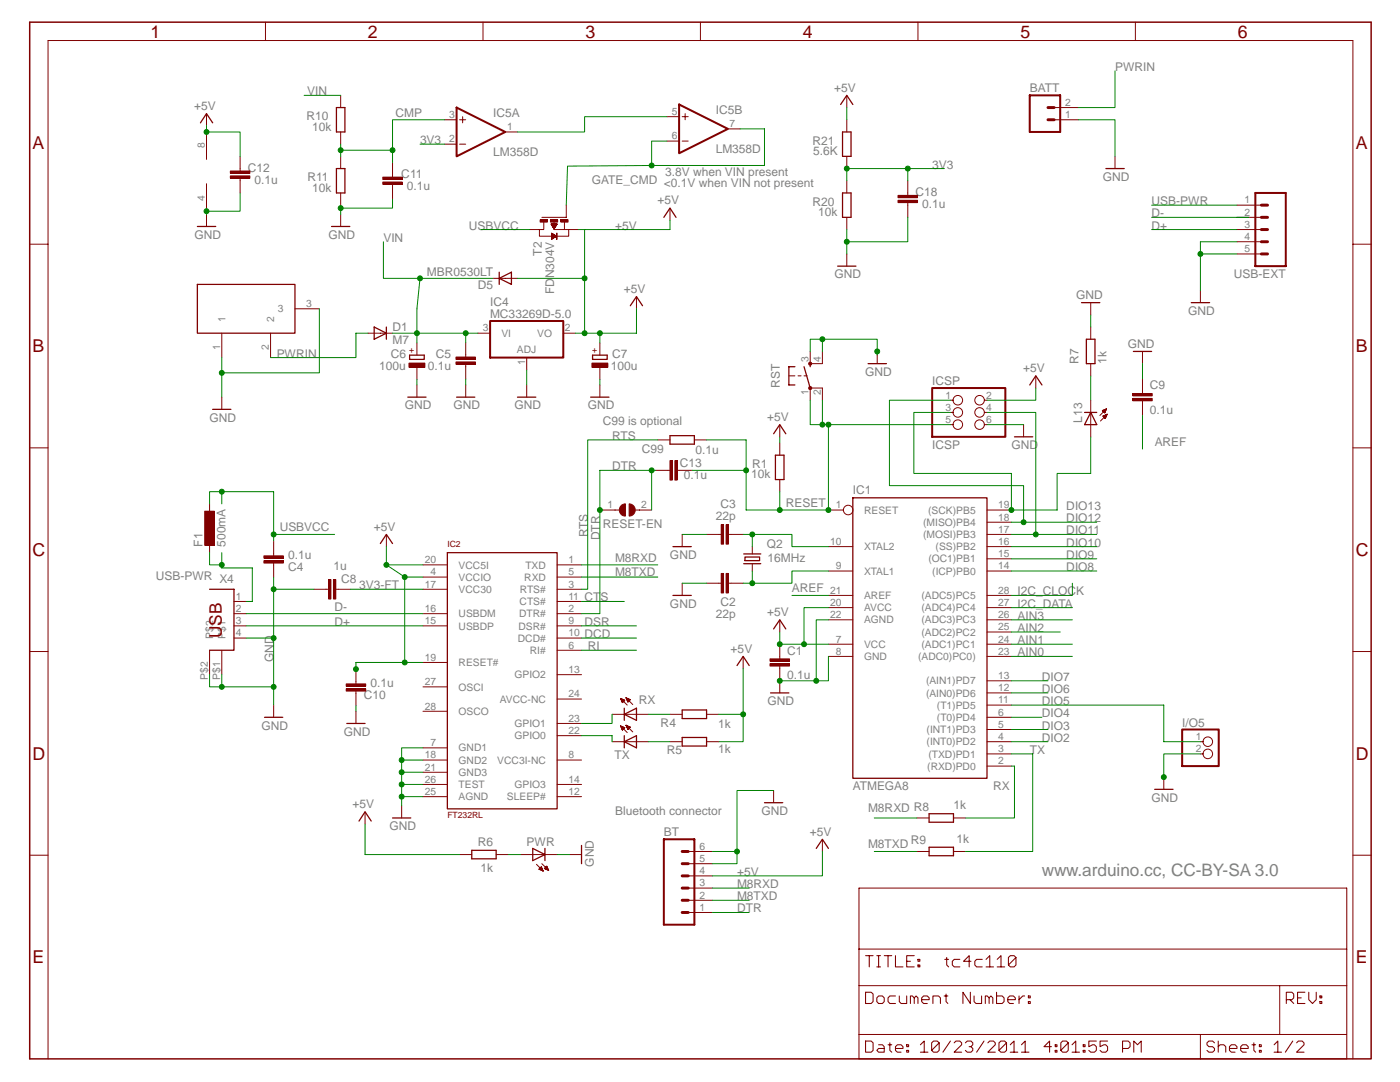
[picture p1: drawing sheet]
<svg xmlns="http://www.w3.org/2000/svg" width="279mm" height="216mm" viewBox="0 0 279 216" stroke-linecap="round" stroke-linejoin="round" font-family="sans-serif">
<g fill="none" stroke="#800000" stroke-width=".2">
<path d="M189.7 79.9h.5M196.4 79.9h.6M206.7 75v2.4M155.6 84.7v2.5M155.6 88.4v2.4M155.6 95.7v2.4M189.7 82.3h.5M189.7 84.7h.5M196.4 82.3h.6M196.4 84.7h.6M204.3 84.7v2.5M165.3 118.8h4.9"/>
<path d="M165.3 101.8h3M165.3 109.1h4.9M165.3 113.9h4.9M197 118.8h4.8M197 101.8h4.8M197 104.2h4.8M197 106.6h4.8M197 109.1h4.8M197 111.5h4.8M197 113.9h4.8M155.6 128.5v2.5M155.6 133.4v2.4"/>
<path d="M165.3 121.2h4.9M165.3 123.7h4.9M165.3 128.5h4.9M165.3 131h4.9M197 121.2h4.8M197 123.7h4.8M197 126.1h4.8M197 128.5h4.8M197 131h4.8M197 135.8h4.8M197 138.3h4.8M197 140.7h4.8"/>
<path d="M197 143.1h4.8M197 145.6h4.8M197 148h4.8M197 150.4h4.8M197 152.9h4.8"/>
<circle cx="191.2" cy="79.9" r=".95"/>
<circle cx="195.5" cy="79.9" r=".95"/>
<circle cx="191.2" cy="84.7" r=".95"/>
<circle cx="191.2" cy="82.3" r=".95"/>
<circle cx="195.5" cy="84.7" r=".95"/>
<circle cx="195.5" cy="82.3" r=".95"/>
<circle cx="169.3" cy="101.8" r=".95"/>
</g>
<path d="M205.5 76.8l1.2-1.8 1.2 1.8M154.4 86.6l1.2-1.9 1.2 1.9M154.7 90.8h1.8v4.9h-1.8zM170.2 99.3h26.8v56h-26.8zM202.5 87.2h3.6" fill="none" stroke="#800000" stroke-width=".25"/>
<path d="M186 77.4h14.6v9.8h-14.6z" fill="none" stroke="#800000" stroke-width=".4"/>
<path d="M153.7 132.4h3.9v.5h-3.9z" fill="#800000"/>
<path d="M153.7 132.4h3.9v.5h-3.9z" fill="none" stroke="#800000" stroke-width=".2"/>
<path d="M153.7 131.5h3.9v.4h-3.9z" fill="#800000"/>
<path d="M141 116.4h2.4M145.9 116.4h2.4M153.7 131.5h3.9v.4h-3.9zM155.6 123.7v2.4M155.6 131v.5M155.6 132.9v.5M155.6 135.8v2.5" fill="none" stroke="#800000" stroke-width=".2"/>
<path d="M153.8 138.3h3.6M154.4 125.5l1.2-1.8 1.2 1.8" fill="none" stroke="#800000" stroke-width=".25"/>
<path d="M144.9 114.4h.5v3.9h-.5z" fill="#800000"/>
<path d="M144.9 114.4h.5v3.9h-.5z" fill="none" stroke="#800000" stroke-width=".2"/>
<path d="M143.9 114.4h.5v3.9h-.5z" fill="#800000"/>
<path d="M141 106.6h2.4M143.4 116.4h.5M143.9 114.4h.5v3.9h-.5zM145.4 116.4h.5M145.9 106.6h2.4" fill="none" stroke="#800000" stroke-width=".2"/>
<path d="M144.9 104.7h.5v3.9h-.5z" fill="#800000"/>
<path d="M144.9 104.7h.5v3.9h-.5z" fill="none" stroke="#800000" stroke-width=".2"/>
<path d="M143.9 104.7h.5v3.9h-.5z" fill="#800000"/>
<path d="M92.9 68.3v2.4M92.9 73.2v2.4M105.1 76.8v2.4M136.1 106.6v2.5M136.1 116.4v2.4M143.4 106.6h.5M143.9 104.7h.5v3.9h-.5zM145.4 106.6h.5" fill="none" stroke="#800000" stroke-width=".2"/>
<path d="M103.3 79.2h3.6M134.3 118.8h3.7M134.3 109.1h3.7" fill="none" stroke="#800000" stroke-width=".25"/>
<path d="M91 71.2h3.9v.5h-3.9z" fill="#800000"/>
<path d="M91 71.2h3.9v.5h-3.9z" fill="none" stroke="#800000" stroke-width=".2"/>
<path d="M91 72.2h3.9v.5h-3.9z" fill="#800000"/>
<path d="M83.2 68.4v2.5M83.2 73.3v2.4M91 72.2h3.9v.5h-3.9zM92.9 70.7v.5M92.9 72.7v.5M92.9 76.8v2.4" fill="none" stroke="#800000" stroke-width=".2"/>
<path d="M81.7 70.9h3v.8h-3zM91.1 79.2h3.7" fill="none" stroke="#800000" stroke-width=".25"/>
<path d="M81.6 72.5h3.2v.8h-3.2z" fill="#800000"/>
<path d="M81.6 72.5h3.2v.8h-3.2zM119.7 68.4v2.5M119.7 73.3v2.4" fill="none" stroke="#800000" stroke-width=".2"/>
<path d="M118.3 70.9h2.9v.8h-2.9z" fill="none" stroke="#800000" stroke-width=".25"/>
<path d="M118.1 72.5h3.2v.8h-3.2z" fill="#800000"/>
<path d="M44.3 79.2v2.5M83.2 76.8v2.4M118.1 72.5h3.2v.8h-3.2zM119.7 76.8v2.4M217.7 65.3v2.4M217.7 72.6v2.4M54.6 108v2.4M54.6 112.8v2.5" fill="none" stroke="#800000" stroke-width=".2"/>
<path d="M81.4 79.2h3.6M117.9 79.2h3.6M216.8 67.7h1.7v4.9h-1.7zM42.4 81.7h3.7" fill="none" stroke="#800000" stroke-width=".25"/>
<path d="M52.7 111.9h3.9v.5h-3.9z" fill="#800000"/>
<path d="M52.7 111.9h3.9v.5h-3.9z" fill="none" stroke="#800000" stroke-width=".2"/>
<path d="M52.7 110.9h3.9v.5h-3.9z" fill="#800000"/>
<path d="M52.7 110.9h3.9v.5h-3.9zM54.6 110.4v.5M54.6 112.4v.4M62.6 117.6h2.5M67.5 117.6h2.4M54.6 140.7v2.4" fill="none" stroke="#800000" stroke-width=".2"/>
<path d="M52.8 143.1h3.6" fill="none" stroke="#800000" stroke-width=".25"/>
<path d="M66.5 115.6h.5v3.9h-.5z" fill="#800000"/>
<path d="M66.5 115.6h.5v3.9h-.5z" fill="none" stroke="#800000" stroke-width=".2"/>
<path d="M65.6 115.6h.4v3.9h-.4z" fill="#800000"/>
<g fill="none" stroke="#800000" stroke-width=".2">
<path d="M44.3 66.5v4.9M54 66.5v4.9M58.9 61.6h4.8M73.5 66.5h4.8M95.4 66.5h2.4M105.1 71.4v2.4M112.4 66.5h2.5M228 75.6v2.4M131.3 87.8h2.4M138.6 87.8h2.4M228 80.5v2.4M65.1 117.6h.5"/>
<path d="M65.6 115.6h.4v3.9h-.4zM67 117.6h.5M84.4 117.6h4.9M84.4 112.7h4.9M84.4 115.1h4.9M111.2 117.6h4.9M111.2 112.7h4.9M111.2 115.1h4.9M150.1 109.1v1.4M150.1 112.5v1.4M41.8 129.8v4.8M44.3 129.8v4.8"/>
<path d="M46.7 122.4h2.4M46.7 124.9h2.4M46.7 127.3h2.4M46.7 120h2.4M84.4 122.4h4.9M84.4 124.9h4.9M84.4 132.2h4.9M84.4 137.1h4.9M111.2 139.5h4.9M111.2 122.4h4.9M111.2 129.8h4.9M111.2 124.9h4.9"/>
<path d="M111.2 127.3h4.9M111.2 120h4.9M111.2 134.6h4.9M123.8 139.4l.9 .3-.5 .5zM123.8 139.4l1.4 1.3M123.8 139.4h.1M123.9 139.5h.2M124 139.6h.4M124 139.7h.7M124 139.8h.6M124.1 140h.4M124.9 139.2l.9 .4-.5 .5z"/>
<path d="M124.9 139.2l1.4 1.4M124.9 139.3h.1M125 139.4h.2M125.1 139.5h.4M125.1 139.6h.7M125.1 139.7h.6M125.2 139.8h.4M125.2 140h.3M84.4 149.2h4.9M84.4 151.7h4.9M84.4 159h4.9M84.4 156.5h4.9"/>
<path d="M84.4 154.1h4.9M84.4 141.9h4.9M111.2 151.7h4.9M111.2 159h4.9M111.2 156.5h4.9M111.2 146.8h4.9M111.2 144.4h4.9M122.2 142.5h7.2M122.2 148h7.2M123.8 144.8l.9 .4-.5 .5zM123.8 144.8l1.4 1.4M123.8 144.9h.1"/>
<path d="M123.9 145h.3M124 145.1h.4M124 145.2h.7M124.1 145.3h.5M124.1 145.4h.4M124.1 140.1h.3M124.1 145.5h.3M124.2 140.2h.1M124.2 145.7h.1M124.9 144.7l.9 .4-.5 .5zM124.9 144.7l1.4 1.3M124.9 144.7h.1"/>
<path d="M125 144.9h.3M125.1 145h.4M125.1 145.1h.7M125.2 145.2h.5M125.2 145.3h.4M125.2 145.4h.3M125.3 140.1h.1M125.3 145.5h.1M133.7 142.5h2.4M133.7 148h2.4M141 142.5h2.4M141 148h2.4"/>
<path d="M72.9 162v2.4M80.2 160.8v2.4M91.7 170.5h2.4M99 170.5h2.5M103.9 170.5h7.3M107.1 172.5l1.3 1.3M107.5 173.4l.5-.4 .4 .8zM107.5 173.4h.7M107.7 173.3h.5M107.8 173.2h.3M107.8 173.5h.5M107.9 173.1h.2"/>
<path d="M108 173h.1M108.1 173.7h.2M108.1 172.3l1.4 1.4M108.3 173.8h.1M108.6 173.3h.7M108.7 173.2h.6M108.9 173.1h.3M108.9 173.4h.5M109 173h.2M109.1 172.9h.1M109.1 172.8l.4 .9-.9-.4zM109.2 173.5h.2"/>
<path d="M109.5 173.7h.1M113.6 170.5h2.5M183 163.2h2.4M183 169.9h2.4M190.3 163.2h2.4M190.3 169.9h2.4"/>
</g>
<g fill="none" stroke="#800000" stroke-width=".25">
<path d="M39.4 56.7h19.5v9.8h-19.5zM74.7 65.3l2.4 1.2-2.4 1.2zM77.1 65.3v2.4M133.7 86.9h4.9v1.7h-4.9zM41.8 117.6h4.9v12.2h-4.9M89.3 110.3h21.9v51.1h-21.9zM148.4 110.5h3.4M148.4 112.5h3.4M148.7 111.1h2.9v.8h-2.9zM124.6 142.5l2.4-1.2v2.4zM124.6 148l2.4-1.2v2.4zM124.6 141.3v2.4"/>
<path d="M124.6 146.8v2.4M136.1 141.7h4.9v1.7h-4.9zM136.1 147.2h4.9v1.7h-4.9zM71.6 163.8l1.3-1.8 1.2 1.8M78.3 163.2h3.7M94.1 169.7h4.9v1.7h-4.9zM106.3 169.3l2.5 1.2-2.5 1.2zM108.8 169.3v2.4M116.1 168.7v3.6M185.4 162.4h4.9v1.7h-4.9zM185.4 169.1h4.9v1.7h-4.9z"/>
</g>
<path d="M97.8 64.1h14.6v7.3h-14.6z" fill="none" stroke="#800000" stroke-width=".4"/>
<path d="M226.1 79.5h3.9v.5h-3.9z" fill="#800000"/>
<path d="M226.1 79.5h3.9v.5h-3.9z" fill="none" stroke="#800000" stroke-width=".2"/>
<path d="M226.1 78.5h3.9v.5h-3.9z" fill="#800000"/>
<path d="M226.1 78.5h3.9v.5h-3.9zM228 70.1v2.5M228 78v.5M228 80v.5M41.8 100.5v2.5M41.8 107.8v2.5" fill="none" stroke="#800000" stroke-width=".2"/>
<path d="M226.2 70.1h3.6" fill="none" stroke="#800000" stroke-width=".25"/>
<path d="M40.9 102h1.9v6.8h-1.9z" fill="#800000"/>
<path d="M40.9 102h1.9v6.8h-1.9zM77.1 106.6v2.5M71 133.5v2.5M71 138.4v2.4M148.3 131v2.4" fill="none" stroke="#800000" stroke-width=".2"/>
<path d="M75.9 108.5l1.2-1.9 1.2 1.9M147.1 132.8l1.2-1.8 1.2 1.8" fill="none" stroke="#800000" stroke-width=".25"/>
<path d="M69.1 137.4h3.9v.5h-3.9z" fill="#800000"/>
<path d="M69.1 137.4h3.9v.5h-3.9z" fill="none" stroke="#800000" stroke-width=".2"/>
<path d="M69.1 136.5h3.9v.4h-3.9z" fill="#800000"/>
<g fill="none" stroke="#800000" stroke-width=".2">
<path d="M68 19v2.5M41.2 26.9v4.9M41.2 36.7v4.8M68 26.3v2.5M68 31.2v2.4M68 38.5v2.4M78.3 32.4v2.4M78.3 37.3v2.4M88.7 28.8h2.4M88.7 23.9h2.4M91.7 28.8h1.2M91.7 23.9h1.2"/>
<path d="M92.3 23.3v1.2M100.8 26.3h2.5M133.1 28.2h2.4M133.1 23.3h2.4M136.1 28.2h1.3M136.1 23.3h1.3M136.7 22.7v1.2M145.3 25.7h2.4M68 42.8v2.4M127 59.2v2.4M217.7 60.4v2.4M217.7 79.9v7.3"/>
<path d="M220 81.9l.8-.3-.3 .8zM220 82h.6M220.1 83l.9-.3-.4 .8zM220.1 83h.7M220.1 81.9h.6M220.2 82.1h.4M220.2 83.1h.5M220.3 82.2h.3M220.3 83.2h.4M220.4 81.8h.3M220.4 82.9h.5M220.4 82.3h.1"/>
<path d="M220.4 83.4h.3M220.6 83.5h.1M220.6 82.8h.3M220.6 81.7h.2M220.8 81.6l-1.3 1.3M220.9 82.7h.1M221 82.7l-1.4 1.3M69.1 136.5h3.9v.4h-3.9zM71 136v.4M71 137.9v.5M71 141.9v2.5"/>
</g>
<path d="M67.1 21.5h1.7v4.8h-1.7zM67.1 33.6h1.7v4.9h-1.7zM66.2 45.2h3.6M125.8 61l1.2-1.8 1.2 1.8M215.8 60.4h3.7M216.5 82.3h2.4M217.7 82.3l1.2 2.4h-2.4zM69.2 144.4h3.7" fill="none" stroke="#800000" stroke-width=".25"/>
<path d="M91.1 21.5l9.7 4.8-9.7 4.9zM135.5 20.8l9.8 4.9-9.8 4.9z" fill="none" stroke="#800000" stroke-width=".4"/>
<path d="M76.4 35.3h3.9v.5h-3.9z" fill="#800000"/>
<path d="M76.4 35.3h3.9v.5h-3.9z" fill="none" stroke="#800000" stroke-width=".2"/>
<path d="M76.4 36.3h3.9v.5h-3.9z" fill="#800000"/>
<path d="M41.2 22.7v2.4M47.9 31.2v2.4M47.9 36.1v2.4M76.4 36.3h3.9v.5h-3.9zM78.3 34.8v.5M78.3 36.8v.5M41.2 42.8v2.4" fill="none" stroke="#800000" stroke-width=".2"/>
<path d="M40 24.5l1.2-1.8 1.2 1.8M39.4 45.2h3.7" fill="none" stroke="#800000" stroke-width=".25"/>
<path d="M46 34.1h3.9v.5h-3.9z" fill="#800000"/>
<path d="M46 34.1h3.9v.5h-3.9z" fill="none" stroke="#800000" stroke-width=".2"/>
<path d="M46 35.1h3.9v.5h-3.9z" fill="#800000"/>
<path d="M46 35.1h3.9v.5h-3.9zM47.9 33.6v.5M47.9 35.6v.5M130.8 93.9h2.4M135.7 93.9h2.4" fill="none" stroke="#800000" stroke-width=".2"/>
<path d="M134.7 91.9h.4v3.9h-.4z" fill="#800000"/>
<path d="M134.7 91.9h.4v3.9h-.4z" fill="none" stroke="#800000" stroke-width=".2"/>
<path d="M133.7 91.9h.5v3.9h-.5z" fill="#800000"/>
<path d="M133.2 93.9h.5M133.7 91.9h.5v3.9h-.5zM135.2 93.9h.5" fill="none" stroke="#800000" stroke-width=".2"/>
<path d="M125.6 100.5a1.22 1.22 0 0 1 1.2 1.3 1.22 1.22 0 0 1-1.2 1.2z" fill-rule="evenodd" fill="#800000"/>
<path d="M125.6 100.5a1.22 1.22 0 0 1 1.2 1.3 1.22 1.22 0 0 1-1.2 1.2z" fill="none" stroke="#800000" stroke-width=".2"/>
<path d="M123.9 101l.5-.4 .4-.1v2.5a1.2 1.2 0 0 1-1.1-.7 1.2 1.2 0 0 1 .2-1.3z" fill-rule="evenodd" fill="#800000"/>
<path d="M157.4 75h1.2M159.3 75h.6M160.5 75h.6M161.7 70.1v2.5h2.4v-2.5M161.7 79.9v-2.5h2.4v2.5M120.3 101.8h3.3M123.9 101l.5-.4 .4-.1v2.5a1.2 1.2 0 0 1-1.1-.7 1.2 1.2 0 0 1 .2-1.3zM126.8 101.8h3.2" fill="none" stroke="#800000" stroke-width=".2"/>
<path d="M158.6 73.2h-1.2v3.6h1.2M161.7 72.6v.6" fill="none" stroke="#800000" stroke-width=".25"/>
<circle cx="161.7" cy="77.4" r=".32" fill="#800000"/>
<circle cx="161.7" cy="77.4" r=".32" fill="none" stroke="#800000" stroke-width=".2"/>
<circle cx="161.7" cy="72.6" r=".32" fill="#800000"/>
<g fill="none" stroke="#800000" stroke-width=".2">
<path d="M53 4.4v3.7M96.4 4.4v3.7M139.8 4.4v3.7M183.2 4.4v3.7M226.6 4.4v3.7M5.9 48.7h3.7M107.7 45.8v1.3h2.5M108.5 44.3v1.5h-2.8M110 44.7h1.2l-.6 1zM110 44.7h1.2M110 44.8h1.1M110.1 44.8h1"/>
<path d="M110.1 46.5l1 .6-1 .7zM110.1 44.9h1M110.1 47.7h.1M110.1 47.6h.1M110.1 47.6h.2M110.1 47.5h.3M110.1 47.5h.5M110.1 47.4h.6M110.1 47.3h.7M110.1 47.3h.8M110.1 47.2h.9M110.1 47.1h1"/>
<path d="M110.1 47.1h.9M110.1 47h.7M110.1 46.9h.6M110.1 46.9h.5M110.1 46.8h.4M110.1 46.7h.3M110.1 46.7h.2M110.1 46.6h.1M110.1 46.5h.1M110.1 45h.9M110.2 45h.8M110.2 45.1h.7"/>
<path d="M110.3 45.2h.6M110.3 45.3h.5M110.4 45.4h.4M110.4 45.4h.3M110.5 45.5h.2M110.5 45.6h.2M110.6 45.6h.1M110.6 44.2v1.6h2v-1.5M113 45.8h2.4M113 40.9v2.5h-4.9M113.5 45.8v1.3h-2.4M270 48.7h3.6"/>
<path d="M175.1 70.1v2.5M5.9 89.4h3.7M270 89.4h3.6M5.9 130h3.7M270 130h3.6M5.9 170.6h3.7M270 170.6h3.6M171.4 196.7h97.4M171.4 189.4h97.4M255.4 196.7v9.7M9.6 211.3v-203.2h260.4v203.2M171.4 206.4h84"/>
<path d="M239.6 206.4v4.9M255.4 206.4h13.4v4.9h-97.4v-34.1h97.4v29.2"/>
<circle cx="161.7" cy="72.6" r=".32"/>
</g>
<path d="M160.5 73.2l1.2 4.2M173.2 72.6h3.7" fill="none" stroke="#800000" stroke-width=".25"/>
<path d="M5.9 4.4h267.7v206.9h-267.7z" fill="none" stroke="#800000" stroke-width=".3"/>
<g fill="none" stroke="#800000" stroke-width=".21">
<path d="M172.7 198h1.2l.3 .4v1.5l-.3 .3h-1.2zM172.7 190.7h1.5M173.5 190.7v2.2M175 190.7h.7M175 192.9h.7M175.3 198.7h.8l.4 .4v.8l-.4 .3h-.8l-.3-.3v-.8zM175.3 190.7v2.2M176.5 190.7h1.5M177.2 190.7v2.2M178.7 190.7v2.2h1.5M178.7 198.7h-1.1l-.4 .4v.8l.4 .3h1.1M179.5 198.7v1.2l.3 .3h1.2v-1.5"/>
<path d="M181 191.8h.7M182.5 190.7h-1.5v2.2h1.5M182.5 199.1l.3-.4 .4 .4v1.1M183.2 191.4h.4v.4h-.4zM183.2 192.6h.4v.3h-.4zM183.9 199.5h1.5v-.4l-.3-.4h-.8l-.4 .4v.8l.4 .3h.8M188.4 198.7h.8M188.6 191.4h.7M188.8 198.4v1.5l.4 .3M188.9 191.1v1.5l.4 .3M191.6 191.4h-1.2l-.3 .4v.8l.3 .3h1.2M193.7 198v2.2l-1.5-2.2v2.2"/>
<path d="M193.8 191.8h-1.5l1.1-1.1v2.2M194.4 198.7v1.2l.4 .3h1.1v-1.5M196 191.4h-1.1l-.4 .4v.8l.4 .3h1.1M196.8 191.4l.7-.7v2.2M196.8 192.9h1.5M197.4 199.1l.4-.4 .3 .4v1.1M198.9 198v2.2h1.1l.4-.3v-.8l-.4-.4h-1.1M199 191.4l.8-.7v2.2M199 192.9h1.5M201.1 199.5h1.5v-.4l-.4-.4h-.7l-.4 .4v.8l.4 .3h.7M202.8 191.1l-1.5 1.5 .3 .3h.8l.4-.3v-1.5l-.4-.4h-.8l-.3 .4v1.5M203.4 198.7v1.5"/>
<path d="M204.5 198.7h-.4l-.7 .8M205.2 198.7h.4v.4h-.4zM205.2 199.9h.4v.3h-.4zM256.7 199.5h1.1l.4-.4v-.7l-.4-.4h-1.1v2.2M257.5 199.5l.7 .7M259 199.1h.7M260.4 198h-1.4v2.2h1.4M261.2 198v1.5l.7 .7 .8-.7v-1.5M263.4 198.7h.4v.4h-.4zM263.4 199.9h.4v.3h-.4zM172.7 207.7h1.2l.3 .4v1.5l-.3 .4h-1.2zM175.3 208.5h.8l.4 .4v1.1h-1.2l-.3-.4 .3-.4h1.2"/>
<path d="M177.2 208.5h.8M177.6 208.1v1.5l.4 .4M178.7 209.2h1.5v-.3l-.4-.4h-.7l-.4 .4v.7l.4 .4h.7M181 208.5h.3v.4h-.3zM181 209.6h.3v.4h-.3zM181.7 200.2v-1.5h.4l.4 .4v1.1M183.7 208.5l.7-.8v2.3M183.7 210h1.5M186.2 200.2v-1.5h1.1l.4 .4v1.1M187.4 208.1l-1.5 1.5 .4 .4h.7l.4-.4v-1.5l-.4-.4h-.7l-.4 .4v1.5M189.7 207.7l-1.5 2.3M190.4 208.1l.4-.4h.7l.4 .4v.4l-1.5 1.5h1.5"/>
<path d="M192.7 208.1l.3-.4h.8l.3 .4v.4l-.3 .4h-.4M193.8 208.9l.3 .3v.4l-.3 .4h-.8l-.3-.4M196.4 207.7l-1.5 2.3M196.6 200.2v-1.5h.4l.4 .4v1.1M197.1 208.1l.4-.4h.8l.3 .4v.4l-1.5 1.5h1.5M200.9 208.1l-1.5 1.5 .3 .4h.8l.4-.4v-1.5l-.4-.4h-.8l-.3 .4v1.5M201.6 208.5l.8-.8v2.3M201.6 210h1.5M203.9 208.5l.7-.8v2.3M203.9 210h1.5M209.8 208.9h-1.5l1.2-1.2v2.3M210.6 208.5h.3v.4h-.3z"/>
<path d="M210.6 209.6h.3v.4h-.3zM213.2 208.1l-1.5 1.5 .4 .4h.7l.4-.4v-1.5l-.4-.4h-.7l-.4 .4v1.5M214 208.5l.7-.8v2.3M214 210h1.4M216.2 208.5h.4v.4h-.4zM216.2 209.6h.4v.4h-.4zM218.8 207.7h-1.5v1.2l.8-.4h.3l.4 .4v.7l-.4 .4h-.7l-.4-.4M221 207.7h-1.5v1.2l.8-.4h.4l.3 .4v.7l-.3 .4h-.8l-.4-.4M224 209.2h1.1l.4-.3v-.8l-.4-.4h-1.1v2.3M226.3 210v-2.3l.7 .8 .8-.8v2.3M242.4 208.1l-.4-.4h-.7l-.4 .4v.4l.4 .4h.7l.4 .3v.4l-.4 .4h-.7l-.4-.4M243.1 208.9l.4-.4h.7l.4 .4v1.1"/>
<path d="M243.1 207.7v2.3M245.4 209.2h1.5v-.3l-.4-.4h-.8l-.3 .4v.7l.3 .4h.8M247.6 209.2h1.5v-.3l-.4-.4h-.7l-.4 .4v.7l.4 .4h.7M249.9 208.5h.7M250.2 208.1v1.5l.4 .4M251.3 208.5h.4v.4h-.4zM251.3 209.6h.4v.4h-.4zM254.3 208.5l.7-.8v2.3M254.3 210h1.5M258 207.7l-1.5 2.3M258.8 208.1l.3-.4h.8l.3 .4v.4l-1.4 1.5h1.4"/>
</g>
<path d="M107.8 43.9h1.4v.4h-1.4z" fill="#800000"/>
<path d="M107.8 43.9h1.4v.4h-1.4z" fill="none" stroke="#800000" stroke-width=".2"/>
<path d="M109.9 43.9h1.4v.4h-1.4z" fill="#800000"/>
<path d="M109.9 43.9h1.4v.4h-1.4z" fill="none" stroke="#800000" stroke-width=".2"/>
<path d="M111.9 43.9h1.5v.4h-1.5z" fill="#800000"/>
<path d="M111.9 43.9h1.5v.4h-1.5zM112.6 45.8h.4" fill="none" stroke="#800000" stroke-width=".2"/>
<path d="M111.1 46.5h.1v1.3h-.1z" fill="#800000"/>
<g fill="none" stroke="#800000" stroke-width=".2">
<path d="M169 36.1v2.4M181.2 36.1v2.4M98.4 55.5h4.9M111.1 46.5h.1v1.3h-.1zM133.7 41.5v2.5M169 43.4v2.4M181.2 40.9v2.5M154.4 157.7v2.5M137.4 179.6h4.8M137.4 177.2h4.8M137.4 174.8h4.8M137.4 172.3h4.8"/>
<path d="M137.4 169.9h4.8M164.1 167.5v2.4M137.4 182.1h4.8"/>
</g>
<path d="M168.1 38.5h1.7v4.9h-1.7zM99.6 55.5l2.5-1.2v2.4zM99.6 54.3v2.4M132.5 43.4l1.2-1.9 1.2 1.9M152.6 160.2h3.6M162.9 169.3l1.2-1.8 1.2 1.8" fill="none" stroke="#800000" stroke-width=".25"/>
<path d="M132.5 167.5h6.1v17h-6.1z" fill="none" stroke="#800000" stroke-width=".4"/>
<path d="M136.1 177.2h1.3M136.1 179.6h1.3M136.1 172.3h1.3M136.1 174.8h1.3M136.1 169.9h1.3M136.1 182.1h1.3" fill="none" stroke="#800000" stroke-width=".59"/>
<path d="M179.2 39h3.9v.5h-3.9z" fill="#800000"/>
<path d="M179.2 39h3.9v.5h-3.9z" fill="none" stroke="#800000" stroke-width=".2"/>
<path d="M179.2 40h3.9v.4h-3.9z" fill="#800000"/>
<g fill="none" stroke="#800000" stroke-width=".2">
<path d="M169 19v2.5M169 23.9v2.4M169 31.2v2.4M179.2 40h3.9v.4h-3.9zM181.2 38.5v.5M210.4 23.9h4.8M210.4 21.5h4.8M222.5 31.2v2.4M169 50.7v2.4M181.2 40.4v.5M239.6 58v2.4M246.9 40.9h4.8"/>
<path d="M246.9 43.4h4.8M246.9 45.8h4.8M246.9 48.2h4.8M246.9 50.7h4.8M232.3 155.1v2.4M239.6 148h.5M239.6 150.4h.5"/>
<circle cx="241" cy="148" r=".95"/>
<circle cx="241" cy="150.4" r=".95"/>
</g>
<path d="M167.8 20.8l1.2-1.8 1.2 1.8M168.1 26.3h1.7v4.9h-1.7zM220.7 33.6h3.7M167.2 53.1h3.6M237.7 60.4h3.7M230.4 157.5h3.7" fill="none" stroke="#800000" stroke-width=".25"/>
<path d="M205.5 19h6.1v7.3h-6.1zM250.5 38.5h6.1v14.6h-6.1zM235.9 145.6h7.3v7.3h-7.3z" fill="none" stroke="#800000" stroke-width=".4"/>
<path d="M209.1 21.5h1.3M209.1 23.9h1.3M251.7 45.8h1.3M251.7 43.4h1.3M251.7 40.9h1.3M251.7 50.7h1.3M251.7 48.2h1.3" fill="none" stroke="#800000" stroke-width=".59"/>
<path d="M206.7 77.4v2.5h-9.7M155.6 87.2v1.2M155.6 126.1v2.4h9.7" fill="none" stroke="#008000" stroke-width=".2"/>
<circle cx="155.6" cy="128.5" r=".49" fill="#008000"/>
<g fill="none" stroke="#008000" stroke-width=".2">
<path d="M165.3 121.2h-4.8v7.3"/>
<circle cx="155.6" cy="128.5" r=".49"/>
</g>
<circle cx="160.5" cy="128.5" r=".49" fill="#008000"/>
<g fill="none" stroke="#008000" stroke-width=".2">
<path d="M77.1 109.1v3.6l3.7 2.4h3.6M72.9 164.4v6.1h18.8"/>
<circle cx="160.5" cy="128.5" r=".49"/>
</g>
<circle cx="80.8" cy="115.1" r=".49" fill="#008000"/>
<g fill="none" stroke="#008000" stroke-width=".2">
<path d="M77.1 112.7h7.3M80.8 115.1v17.1h3.6"/>
<circle cx="80.8" cy="115.1" r=".49"/>
</g>
<circle cx="77.1" cy="112.7" r=".49" fill="#008000"/>
<circle cx="77.1" cy="112.7" r=".49" fill="none" stroke="#008000" stroke-width=".2"/>
<circle cx="80.8" cy="132.2" r=".49" fill="#008000"/>
<g fill="none" stroke="#008000" stroke-width=".2">
<path d="M80.8 132.2h-9.8v1.3v-.1"/>
<circle cx="80.8" cy="132.2" r=".49"/>
</g>
<circle cx="71" cy="133.5" r=".49" fill="#008000"/>
<g fill="none" stroke="#008000" stroke-width=".2">
<path d="M148.3 133.4v9.1h-4.9"/>
<circle cx="71" cy="133.5" r=".49"/>
</g>
<circle cx="148.3" cy="142.5" r=".49" fill="#008000"/>
<g fill="none" stroke="#008000" stroke-width=".2">
<path d="M41.2 26.3h6.7v4.9M41.2 25.1v1.8M148.3 142.5v5.5h-4.9"/>
<circle cx="148.3" cy="142.5" r=".49"/>
</g>
<circle cx="41.2" cy="26.3" r=".49" fill="#008000"/>
<g fill="none" stroke="#008000" stroke-width=".2">
<path d="M133.7 44v1.8M127 61.6v4.9h-7.3v1.9M164.1 169.9v4.9h-21.9"/>
<circle cx="41.2" cy="26.3" r=".49"/>
</g>
<circle cx="119.7" cy="66.5" r=".49" fill="#008000"/>
<g fill="none" stroke="#008000" stroke-width=".2">
<path d="M114.9 66.5h4.8"/>
<circle cx="119.7" cy="66.5" r=".49"/>
</g>
<circle cx="116.7" cy="66.5" r=".49" fill="#008000"/>
<g fill="none" stroke="#008000" stroke-width=".2">
<path d="M103.3 55.5h13.4M115.4 45.8h1.3v20.7M116.7 45.8h17"/>
<circle cx="116.7" cy="66.5" r=".49"/>
</g>
<circle cx="116.7" cy="55.5" r=".49" fill="#008000"/>
<g fill="none" stroke="#008000" stroke-width=".2">
<path d="M169 21.5v2.4M197 84.7h7.3M165.3 131v4.8h-9.7"/>
<circle cx="116.7" cy="55.5" r=".49"/>
</g>
<circle cx="155.6" cy="135.8" r=".49" fill="#008000"/>
<g fill="none" stroke="#008000" stroke-width=".2">
<path d="M165.3 123.7h-2.4v12.1"/>
<circle cx="155.6" cy="135.8" r=".49"/>
</g>
<circle cx="162.9" cy="135.8" r=".49" fill="#008000"/>
<g fill="none" stroke="#008000" stroke-width=".2">
<path d="M83.2 75.7v1.1M92.9 75.6v1.2M119.7 75.7v1.1M136.1 116.4h4.9M136.1 106.6h4.9M80.2 159h4.2M84.4 156.5h-4.2v4.3M111.2 170.5h2.4"/>
<circle cx="162.9" cy="135.8" r=".49"/>
</g>
<circle cx="80.2" cy="159" r=".49" fill="#008000"/>
<g fill="none" stroke="#008000" stroke-width=".2">
<path d="M84.4 149.2h-4.2v7.3"/>
<circle cx="80.2" cy="159" r=".49"/>
</g>
<circle cx="80.2" cy="156.5" r=".49" fill="#008000"/>
<g fill="none" stroke="#008000" stroke-width=".2">
<path d="M80.2 151.7h4.2"/>
<circle cx="80.2" cy="156.5" r=".49"/>
</g>
<circle cx="80.2" cy="151.7" r=".49" fill="#008000"/>
<g fill="none" stroke="#008000" stroke-width=".2">
<path d="M80.2 154.1h4.2"/>
<circle cx="80.2" cy="151.7" r=".49"/>
</g>
<circle cx="80.2" cy="154.1" r=".49" fill="#008000"/>
<g fill="none" stroke="#008000" stroke-width=".2">
<path d="M44.3 71.4v7.8M63.7 61.6v12.8h-19.4M105.1 73.8v3"/>
<circle cx="80.2" cy="154.1" r=".49"/>
</g>
<circle cx="44.3" cy="74.4" r=".49" fill="#008000"/>
<g fill="none" stroke="#008000" stroke-width=".2">
<path d="M54.6 115.3v2.3h8"/>
<circle cx="44.3" cy="74.4" r=".49"/>
</g>
<circle cx="54.6" cy="117.6" r=".49" fill="#008000"/>
<g fill="none" stroke="#008000" stroke-width=".2">
<path d="M54.6 117.6v9.7h-5.5"/>
<circle cx="54.6" cy="117.6" r=".49"/>
</g>
<circle cx="54.6" cy="127.3" r=".49" fill="#008000"/>
<g fill="none" stroke="#008000" stroke-width=".2">
<path d="M41.8 134.6v2.5h12.8M44.3 134.6v2.5M54.6 127.3v13.4"/>
<circle cx="54.6" cy="127.3" r=".49"/>
</g>
<circle cx="44.3" cy="137.1" r=".49" fill="#008000"/>
<circle cx="44.3" cy="137.1" r=".49" fill="none" stroke="#008000" stroke-width=".2"/>
<circle cx="54.6" cy="137.1" r=".49" fill="#008000"/>
<g fill="none" stroke="#008000" stroke-width=".2">
<path d="M78.3 39.7v1.8h-10.3M68 40.9v1.9M228 72.6v3M71 140.8v1.1"/>
<circle cx="54.6" cy="137.1" r=".49"/>
</g>
<circle cx="68" cy="41.5" r=".49" fill="#008000"/>
<g fill="none" stroke="#008000" stroke-width=".2">
<path d="M47.9 38.5v3.6h-6.7M41.2 41.5v1.3"/>
<circle cx="68" cy="41.5" r=".49"/>
</g>
<circle cx="41.2" cy="42.1" r=".49" fill="#008000"/>
<g fill="none" stroke="#008000" stroke-width=".2">
<path d="M164.1 70.1v-2.4h11v3.2M164.1 67.7h-2.4v2.4"/>
<circle cx="41.2" cy="42.1" r=".49"/>
</g>
<circle cx="164.1" cy="67.7" r=".49" fill="#008000"/>
<circle cx="164.1" cy="67.7" r=".49" fill="none" stroke="#008000" stroke-width=".2"/>
<circle cx="175.1" cy="70.1" r=".49" fill="#008000"/>
<g fill="none" stroke="#008000" stroke-width=".2">
<path d="M154.4 157.7h-7.3v12.2h-4.9M147.1 169.9v2.4h-4.9"/>
<circle cx="175.1" cy="70.1" r=".49"/>
</g>
<circle cx="147.1" cy="169.9" r=".49" fill="#008000"/>
<g fill="none" stroke="#008000" stroke-width=".2">
<path d="M169 45.8v4.9M181.2 43.4v4.8h-12.2"/>
<circle cx="147.1" cy="169.9" r=".49"/>
</g>
<circle cx="169" cy="48.2" r=".49" fill="#008000"/>
<g fill="none" stroke="#008000" stroke-width=".2">
<path d="M215.2 23.9h7.3v7.3M239.6 48.2v9.8M239.6 50.7h7.3"/>
<circle cx="169" cy="48.2" r=".49"/>
</g>
<circle cx="239.6" cy="50.7" r=".49" fill="#008000"/>
<g fill="none" stroke="#008000" stroke-width=".2">
<path d="M239.6 48.2h7.3M239.6 150.4h-7.3v4.9"/>
<circle cx="239.6" cy="50.7" r=".49"/>
</g>
<circle cx="232.3" cy="155.1" r=".49" fill="#008000"/>
<g fill="none" stroke="#008000" stroke-width=".2">
<path d="M217.7 62.8v2.5M150.1 113.9v2.5M165.3 113.9h-7.2v2.5h-9.8"/>
<circle cx="232.3" cy="155.1" r=".49"/>
</g>
<circle cx="150.1" cy="116.4" r=".49" fill="#008000"/>
<g fill="none" stroke="#008000" stroke-width=".2">
<path d="M148.3 106.6h9.8v2.5h7.2M150.1 106.6v2.5"/>
<circle cx="150.1" cy="116.4" r=".49"/>
</g>
<circle cx="150.1" cy="106.6" r=".49" fill="#008000"/>
<g fill="none" stroke="#008000" stroke-width=".2">
<path d="M189.7 84.7h-24.4v17.1M228 82.9v6.7M158.1 118.8h7.2M201.8 113.9h17.1M201.8 111.5h17.1M214 116.4v2.4h-12.2M201.8 138.3h7.3M201.8 135.8h7.3M201.8 131h12.2M201.8 128.5h12.2M201.8 126.1h9.8M201.8 123.7h12.2"/>
<path d="M201.8 121.2h12.2M201.8 148h7.3M201.8 140.7h30.5v7.3h7.3M201.8 145.6h7.3M201.8 143.1h6.1"/>
<circle cx="150.1" cy="106.6" r=".49"/>
</g>
<circle cx="165.3" cy="101.8" r=".49" fill="#008000"/>
<g fill="none" stroke="#008000" stroke-width=".2">
<path d="M155.6 98.1v3.7h9.7"/>
<circle cx="165.3" cy="101.8" r=".49"/>
</g>
<circle cx="165.3" cy="84.7" r=".49" fill="#008000"/>
<g fill="none" stroke="#008000" stroke-width=".2">
<path d="M141 87.8h7.9v14h6.7"/>
<circle cx="165.3" cy="84.7" r=".49"/>
</g>
<circle cx="155.6" cy="101.8" r=".49" fill="#008000"/>
<circle cx="155.6" cy="101.8" r=".49" fill="none" stroke="#008000" stroke-width=".2"/>
<circle cx="148.9" cy="93.9" r=".49" fill="#008000"/>
<g fill="none" stroke="#008000" stroke-width=".2">
<path d="M161.7 79.9v4.8h3.6M164.1 79.9v4.8M138.1 93.9h10.8"/>
<circle cx="148.9" cy="93.9" r=".49"/>
</g>
<circle cx="164.1" cy="84.7" r=".49" fill="#008000"/>
<g fill="none" stroke="#008000" stroke-width=".2">
<path d="M83.8 55.5l-.6 6.1M95.4 66.5h-2.5v1.8"/>
<circle cx="164.1" cy="84.7" r=".49"/>
</g>
<circle cx="92.9" cy="66.5" r=".49" fill="#008000"/>
<g fill="none" stroke="#008000" stroke-width=".2">
<path d="M83.2 66.5h9.7M83.2 61.6v6.8"/>
<circle cx="92.9" cy="66.5" r=".49"/>
</g>
<circle cx="83.2" cy="66.5" r=".49" fill="#008000"/>
<g fill="none" stroke="#008000" stroke-width=".2">
<path d="M83.8 55.5h14.6M78.3 66.5h4.9"/>
<circle cx="83.2" cy="66.5" r=".49"/>
</g>
<circle cx="83.8" cy="55.5" r=".49" fill="#008000"/>
<g fill="none" stroke="#008000" stroke-width=".2">
<path d="M60.7 19h7.3M76.5 48.2v7.3h7.3M217.7 94.5h-6.7v7.3h-9.2M116.1 112.7h15.2M116.1 115.1h15.2M142.2 177.2h7.3M142.2 179.6h7.3M174.5 163.2h8.5M174.5 169.9h8.5"/>
<circle cx="83.8" cy="55.5" r=".49"/>
</g>
<circle cx="201.8" cy="101.8" r=".49" fill="#008000"/>
<g fill="none" stroke="#008000" stroke-width=".2">
<path d="M222.5 14.2v7.3h-7.3M229.8 43.4h19.5M229.8 45.8h17.1M73.5 66.5h-2.5v4.9h-17M189.7 82.3h-7.3v12.2h19.4v7.3M217.7 87.2v7.3M41.8 110.3v2.4h2.5M44.3 110.3v3h6.1v6.7h-1.3M49.1 122.4h35.3M49.1 124.9h35.3M116.1 146.8h6.1v1.2M122.2 142.5v1.9h-6.1"/>
<path d="M129.4 142.5h4.3M129.4 148h4.3M201.8 152.9h.7v10.3h-9.8M201.8 150.4h4.3v19.5h-13.4M101.5 170.5h2.4"/>
<circle cx="201.8" cy="101.8" r=".49"/>
</g>
<circle cx="44.3" cy="112.7" r=".49" fill="#008000"/>
<g fill="none" stroke="#008000" stroke-width=".2">
<path d="M229.8 40.9h17.1M189.7 79.9h-12.2v17h26.8v7.3h-2.5M204.3 104.2h14.6"/>
<circle cx="44.3" cy="112.7" r=".49"/>
</g>
<circle cx="204.3" cy="104.2" r=".49" fill="#008000"/>
<g fill="none" stroke="#008000" stroke-width=".2">
<path d="M197 82.3h9.7v24.3h-4.9M206.7 106.6h12.2"/>
<circle cx="204.3" cy="104.2" r=".49"/>
</g>
<circle cx="206.7" cy="106.6" r=".49" fill="#008000"/>
<g fill="none" stroke="#008000" stroke-width=".2">
<path d="M130.8 93.9h-11.1v28.5h-3.6M131.3 87.8h-14v29.8h-1.2M119.7 101.8h.6M201.8 109.1h17.1"/>
<circle cx="206.7" cy="106.6" r=".49"/>
</g>
<circle cx="119.7" cy="101.8" r=".49" fill="#008000"/>
<g fill="none" stroke="#008000" stroke-width=".2">
<path d="M130 93.9v7.9"/>
<circle cx="119.7" cy="101.8" r=".49"/>
</g>
<circle cx="130" cy="93.9" r=".49" fill="#008000"/>
<g fill="none" stroke="#008000" stroke-width=".2">
<path d="M133.1 23.3h-16.4v3h-13.4M147.7 25.7h4.9v7.3h-22.6M142.2 182.1h7.3"/>
<circle cx="130" cy="93.9" r=".49"/>
</g>
<circle cx="130" cy="33" r=".49" fill="#008000"/>
<g fill="none" stroke="#008000" stroke-width=".2">
<path d="M68 30h10.3v2.4M68 28.8v2.4M133.1 28.2h-3.1v4.8l-16.7 .1-.3 7.8"/>
<circle cx="130" cy="33" r=".49"/>
</g>
<circle cx="68" cy="30" r=".49" fill="#008000"/>
<circle cx="68" cy="30" r=".49" fill="none" stroke="#008000" stroke-width=".2"/>
<circle cx="78.3" cy="30" r=".49" fill="#008000"/>
<g fill="none" stroke="#008000" stroke-width=".2">
<path d="M88.7 23.9h-10.4v6.1M66.8 106.6h-12.2v1.4"/>
<circle cx="78.3" cy="30" r=".49"/>
</g>
<circle cx="54.6" cy="106.6" r=".49" fill="#008000"/>
<g fill="none" stroke="#008000" stroke-width=".2">
<path d="M44.3 100.5v-2.4h10.3v8.5"/>
<circle cx="54.6" cy="106.6" r=".49"/>
</g>
<circle cx="44.3" cy="98.1" r=".49" fill="#008000"/>
<g fill="none" stroke="#008000" stroke-width=".2">
<path d="M169 36.1v-2.5h12.2v2.5M96 45.8h9.7M44.3 98.1h-2.5v2.4M69.9 117.6h14.5M116.1 120h8.5M116.1 124.9h10.9M116.1 127.3h10.9M116.1 129.8h10.9"/>
<circle cx="44.3" cy="98.1" r=".49"/>
</g>
<circle cx="169" cy="33.6" r=".49" fill="#008000"/>
<g fill="none" stroke="#008000" stroke-width=".2">
<path d="M181.2 33.6h7.3"/>
<circle cx="169" cy="33.6" r=".49"/>
</g>
<circle cx="181.2" cy="33.6" r=".49" fill="#008000"/>
<g fill="none" stroke="#008000" stroke-width=".2">
<path d="M83.8 28.8h4.9M217.7 75v4.9"/>
<circle cx="181.2" cy="33.6" r=".49"/>
</g>
<g font-size="3.5" fill="#800000">
<text x="30" y="7.5">1</text>
<text x="73.4" y="7.5">2</text>
<text x="116.8" y="7.5">3</text>
<text x="160.2" y="7.5">4</text>
<text x="203.6" y="7.5">5</text>
<text x="247" y="7.5">6</text>
<text x="6.5" y="29.7">A</text>
<text x="270.6" y="29.7">A</text>
<text x="6.5" y="70.3">B</text>
<text x="270.6" y="70.3">B</text>
<text x="6.5" y="110.9">C</text>
<text x="270.6" y="110.9">C</text>
<text x="6.5" y="151.6">D</text>
<text x="270.6" y="151.6">D</text>
<text x="6.5" y="192.2">E</text>
<text x="270.6" y="192.2">E</text>
</g>
<text font-size="3.4" fill="#800000" x="44.3" y="127.3" transform="rotate(-90 44.3 127.3)">USB</text>
<text font-size="3.4" fill="#808080" x="207.9" y="174.8">www.arduino.cc, CC-BY-SA 3.0</text>
<g font-size="2.4" fill="#808080">
<text x="222.5" y="14.2">PWRIN</text>
<text x="38.7" y="21.9">+5V</text>
<text x="61.2" y="24">R10</text>
<text x="61.3" y="19">VIN</text>
<text x="79" y="23.3">CMP</text>
<text x="98.4" y="23.3">IC5A</text>
<text x="142.8" y="22.7">IC5B</text>
<text x="166.5" y="18.3">+5V</text>
<text x="205.5" y="18.3">BATT</text>
<text x="62.3" y="26.1">10k</text>
<text x="83.8" y="28.8">3V3</text>
<text x="162.2" y="28.9">R21</text>
<text x="49.5" y="34.2">C12</text>
<text x="80.1" y="35.5">C11</text>
<text x="98.4" y="31.2">LM358D</text>
<text x="132.7" y="35.1">3.8V when VIN present</text>
<text x="142.8" y="30.6">LM358D</text>
<text x="162.3" y="30.9">5.6K</text>
<text x="186" y="33.6">3V3</text>
<text x="50.8" y="36.7">0.1u</text>
<text x="61.3" y="36.2">R11</text>
<text x="62.3" y="38.2">10k</text>
<text x="81.2" y="37.9">0.1u</text>
<text x="118.1" y="36.8">GATE_CMD &lt;0.1V when VIN not present</text>
<text x="131.2" y="40.8">+5V</text>
<text x="162.2" y="41">R20</text>
<text x="182.7" y="39.1">C18</text>
<text x="184" y="41.5">0.1u</text>
<text x="220.1" y="36.1">GND</text>
<text x="229.8" y="40.9">USB-PWR</text>
<text x="38.8" y="47.6">GND</text>
<text x="65.6" y="47.6">GND</text>
<text x="93.6" y="45.8">USBVCC</text>
<text x="122.7" y="45.8">+5V</text>
<text x="163.3" y="43.1">10k</text>
<text x="229.8" y="43.4">D-</text>
<text x="229.8" y="45.8">D+</text>
<text x="76.5" y="48.2">VIN</text>
<text x="108.1" y="51" transform="rotate(-90 108.1 51)">T2</text>
<text x="85.2" y="55">MBR0530LT</text>
<text x="95.4" y="57.7">D5</text>
<text x="110.6" y="58.8" transform="rotate(-90 110.6 58.8)">FDN304V</text>
<text x="124.5" y="58.4">+5V</text>
<text x="166.6" y="55.5">GND</text>
<text x="214.8" y="59.7">GND</text>
<text x="246.3" y="55.5">USB-EXT</text>
<text x="97.8" y="63.4">MC33269D-5.0</text>
<text x="97.8" y="61">IC4</text>
<text x="237.1" y="62.8">GND</text>
<text x="55.2" y="71.4">PWRIN</text>
<text x="78" y="71.4">C6</text>
<text x="78.3" y="68.7">M7</text>
<text x="78.3" y="66">D1</text>
<text x="87" y="71.4">C5</text>
<text x="122.2" y="71.4">C7</text>
<text x="225.1" y="69.4">GND</text>
<text x="75.6" y="73.8">100u</text>
<text x="85.4" y="73.8">0.1u</text>
<text x="121.9" y="73.8">100u</text>
<text x="155.6" y="77.4" transform="rotate(-90 155.6 77.4)">RST</text>
<text x="172.6" y="75">GND</text>
<text x="186" y="76.8">ICSP</text>
<text x="204.2" y="74.3">+5V</text>
<text x="215.2" y="72.6" transform="rotate(-90 215.2 72.6)">R7</text>
<text x="220.8" y="72.6" transform="rotate(-90 220.8 72.6)">1k</text>
<text x="229.5" y="77.7">C9</text>
<text x="80.8" y="81.7">GND</text>
<text x="90.5" y="81.7">GND</text>
<text x="102.7" y="81.7">GND</text>
<text x="117.3" y="81.7">GND</text>
<text x="153.1" y="84">+5V</text>
<text x="229.5" y="82.5">0.1u</text>
<text x="41.8" y="84.1">GND</text>
<text x="120.3" y="84.7">C99 is optional</text>
<text x="122.2" y="87.8">RTS</text>
<text x="186" y="89.6">ICSP</text>
<text x="201.8" y="89.6">GND</text>
<text x="216" y="84.3" transform="rotate(-90 216 84.3)">L13</text>
<text x="230.4" y="89">AREF</text>
<text x="122.2" y="93.9">DTR</text>
<text x="128.1" y="90.3">C99</text>
<text x="135.7" y="93.1">C13</text>
<text x="136.5" y="95.6">0.1u</text>
<text x="138.8" y="90.6">0.1u</text>
<text x="149.9" y="95.4">10k</text>
<text x="150.1" y="93.3">R1</text>
<text x="143.8" y="101.4">C3</text>
<text x="156.8" y="101.2">RESET</text>
<text x="170.2" y="98.6">IC1</text>
<text x="212.8" y="101.8">DIO13</text>
<text x="55.8" y="106">USBVCC</text>
<text x="74.6" y="105.9">+5V</text>
<text x="117.3" y="107.3" transform="rotate(-90 117.3 107.3)">RTS</text>
<text x="119.7" y="107.8" transform="rotate(-90 119.7 107.8)">DTR</text>
<text x="120.3" y="105.4">RESET-EN</text>
<text x="142.9" y="103.8">22p</text>
<text x="212.8" y="104.2">DIO12</text>
<text x="212.8" y="106.6">DIO11</text>
<text x="40.4" y="109.1" transform="rotate(-90 40.4 109.1)">F1</text>
<text x="45" y="109.1" transform="rotate(-90 45 109.1)">500mA</text>
<text x="57.5" y="111.5">0.1u</text>
<text x="57.5" y="113.9">C4</text>
<text x="66.5" y="113.8">1u</text>
<text x="122.7" y="112.1">M8RXD</text>
<text x="133.7" y="111.5">GND</text>
<text x="153" y="109.3">Q2</text>
<text x="153.2" y="112.1">16MHz</text>
<text x="212.8" y="109.1">DIO10</text>
<text x="212.8" y="113.9">DIO8</text>
<text x="212.8" y="111.5">DIO9</text>
<text x="31.1" y="115.6">USB-PWR</text>
<text x="43.8" y="116.4">X4</text>
<text x="68.1" y="116.2">C8</text>
<text x="71.6" y="117.6">3V3-FT</text>
<text x="122.7" y="114.9">M8TXD</text>
<text x="158.1" y="118.2">AREF</text>
<text x="203.1" y="118.8">I2C_CLOCK</text>
<text x="66.8" y="121.8">D-</text>
<text x="66.8" y="124.9">D+</text>
<text x="116.7" y="120">CTS</text>
<text x="116.7" y="124.9">DSR</text>
<text x="133.7" y="121.2">GND</text>
<text x="142.9" y="123.3">22p</text>
<text x="143.8" y="120.9">C2</text>
<text x="153.1" y="122.9">+5V</text>
<text x="203.1" y="123.7">AIN3</text>
<text x="203.1" y="121.2">I2C_DATA</text>
<text x="116.7" y="127.3">DCD</text>
<text x="117.3" y="129.8">RI</text>
<text x="145.8" y="130.2">+5V</text>
<text x="157.1" y="130.6">C1</text>
<text x="203.1" y="131">AIN0</text>
<text x="203.1" y="128.5">AIN1</text>
<text x="203.1" y="126.1">AIN2</text>
<text x="54.6" y="132.2" transform="rotate(-90 54.6 132.2)">GND</text>
<text x="73.9" y="137.1">0.1u</text>
<text x="157.1" y="135.5">0.1u</text>
<text x="207.9" y="135.8">DIO7</text>
<text x="72.6" y="139.5">C10</text>
<text x="127.5" y="140.5">RX</text>
<text x="153.2" y="140.7">GND</text>
<text x="207.9" y="143.1">DIO4</text>
<text x="207.9" y="140.7">DIO5</text>
<text x="207.9" y="138.3">DIO6</text>
<text x="52.2" y="145.6">GND</text>
<text x="68.6" y="146.8">GND</text>
<text x="131.8" y="145.1">R4</text>
<text x="143.3" y="145.3">1k</text>
<text x="207.9" y="148">DIO2</text>
<text x="207.9" y="145.6">DIO3</text>
<text x="235.9" y="145">I/O5</text>
<text x="122.6" y="151.4">TX</text>
<text x="133.1" y="150.5">R5</text>
<text x="143.3" y="150.2">1k</text>
<text x="205.5" y="150.4">TX</text>
<text x="70.4" y="161.2">+5V</text>
<text x="170.2" y="157.7">ATMEGA8</text>
<text x="173.2" y="162">M8RXD R8</text>
<text x="190.3" y="161.5">1k</text>
<text x="198.2" y="157.7">RX</text>
<text x="229.8" y="159.9">GND</text>
<text x="77.7" y="165.7">GND</text>
<text x="122.7" y="162.6">Bluetooth connector</text>
<text x="132.5" y="166.8">BT</text>
<text x="152" y="162.6">GND</text>
<text x="161.6" y="166.7">+5V</text>
<text x="95.4" y="168.8">R6</text>
<text x="95.9" y="173.9">1k</text>
<text x="105.1" y="168.8">PWR</text>
<text x="118.5" y="173" transform="rotate(-90 118.5 173)">GND</text>
<text x="173.2" y="169.3">M8TXD</text>
<text x="181.8" y="168.5">R9</text>
<text x="190.9" y="168.2">1k</text>
<text x="147.1" y="179.6">M8TXD</text>
<text x="147.1" y="177.2">M8RXD</text>
<text x="147.1" y="174.8">+5V</text>
<text x="147.1" y="182.1">DTR</text>
</g>
<g font-size="2.1" fill="#808080">
<text x="89.6" y="23.6">3</text>
<text x="134" y="22.9">5</text>
<text x="212.6" y="23.6">1</text>
<text x="212.6" y="21.1">2</text>
<text x="40.9" y="29.6" transform="rotate(-90 40.9 29.6)">8</text>
<text x="89.6" y="28.4">2</text>
<text x="101.2" y="26">1</text>
<text x="134" y="27.8">6</text>
<text x="145.6" y="25.4">7</text>
<text x="40.9" y="40" transform="rotate(-90 40.9 40)">4</text>
<text x="248.3" y="40.6">1</text>
<text x="248.3" y="43">2</text>
<text x="248.3" y="45.5">3</text>
<text x="248.3" y="47.9">4</text>
<text x="248.3" y="50.3">5</text>
<text x="45" y="64.2" transform="rotate(-90 45 64.2)">1</text>
<text x="54.7" y="64.2" transform="rotate(-90 54.7 64.2)">2</text>
<text x="55.5" y="62.3">3</text>
<text x="61.1" y="61.3">3</text>
<text x="43.9" y="69.9" transform="rotate(-90 43.9 69.9)">1</text>
<text x="53.7" y="69.9" transform="rotate(-90 53.7 69.9)">2</text>
<text x="96.3" y="66.1">3</text>
<text x="100.1" y="67.2">VI</text>
<text x="103.2" y="70.4">ADJ</text>
<text x="107.2" y="67.2">VO</text>
<text x="112.8" y="66.1">2</text>
<text x="104.8" y="72.8" transform="rotate(-90 104.8 72.8)">1</text>
<text x="161.4" y="72.2" transform="rotate(-90 161.4 72.2)">3</text>
<text x="163.8" y="72.2" transform="rotate(-90 163.8 72.2)">4</text>
<text x="161.4" y="78.9" transform="rotate(-90 161.4 78.9)">1</text>
<text x="163.8" y="78.9" transform="rotate(-90 163.8 78.9)">2</text>
<text x="188.7" y="79.5">1</text>
<text x="188.7" y="82">3</text>
<text x="196.8" y="79.5">2</text>
<text x="196.8" y="82">4</text>
<text x="188.7" y="84.4">5</text>
<text x="196.8" y="84.4">6</text>
<text x="121.3" y="101.4">1</text>
<text x="128" y="101.4">2</text>
<text x="166.8" y="101.4">1</text>
<text x="199.2" y="101.4">19</text>
<text x="172.4" y="102.5">RESET</text>
<text x="184.2" y="104.9">(MISO)PB4</text>
<text x="184.2" y="107.4">(MOSI)PB3</text>
<text x="185.3" y="102.5">(SCK)PB5</text>
<text x="199.2" y="103.9">18</text>
<text x="199.2" y="106.3">17</text>
<text x="84.8" y="112.4">20</text>
<text x="91.5" y="113.5">VCC5I</text>
<text x="104.9" y="113.5">TXD</text>
<text x="113.4" y="112.4">1</text>
<text x="165.7" y="108.7">10</text>
<text x="166.8" y="113.6">9</text>
<text x="172.4" y="109.8">XTAL2</text>
<text x="185.3" y="112.2">(OC1)PB1</text>
<text x="186.7" y="109.8">(SS)PB2</text>
<text x="199.2" y="108.7">16</text>
<text x="199.2" y="111.2">15</text>
<text x="199.2" y="113.6">14</text>
<text x="47" y="119.7">1</text>
<text x="84.8" y="117.2">17</text>
<text x="85.9" y="114.8">4</text>
<text x="91.5" y="118.3">VCC30</text>
<text x="91.5" y="115.9">VCCIO</text>
<text x="103.7" y="118.3">RTS#</text>
<text x="104.6" y="115.9">RXD</text>
<text x="113.4" y="119.7">11</text>
<text x="113.4" y="117.2">3</text>
<text x="113.4" y="114.8">5</text>
<text x="165.7" y="118.5">21</text>
<text x="172.4" y="119.5">AREF</text>
<text x="172.4" y="114.7">XTAL1</text>
<text x="183.9" y="119.5">(ADC5)PC5</text>
<text x="186.1" y="114.7">(ICP)PB0</text>
<text x="199.2" y="118.5">28</text>
<text x="47" y="122.1">2</text>
<text x="47" y="124.5">3</text>
<text x="84.8" y="124.5">15</text>
<text x="84.8" y="122.1">16</text>
<text x="91.5" y="125.6">USBDP</text>
<text x="91.5" y="123.2">USBDM</text>
<text x="103.5" y="125.6">DSR#</text>
<text x="103.6" y="123.2">DTR#</text>
<text x="103.7" y="120.8">CTS#</text>
<text x="113.4" y="124.5">9</text>
<text x="113.4" y="122.1">2</text>
<text x="165.7" y="120.9">20</text>
<text x="165.7" y="123.3">22</text>
<text x="172.4" y="122">AVCC</text>
<text x="172.4" y="124.4">AGND</text>
<text x="183.9" y="122">(ADC4)PC4</text>
<text x="183.9" y="124.4">(ADC3)PC3</text>
<text x="199.2" y="120.9">27</text>
<text x="199.2" y="123.3">26</text>
<text x="199.2" y="125.8">25</text>
<text x="42.6" y="127.5" transform="rotate(-90 42.6 127.5)">P$2</text>
<text x="45" y="127.5" transform="rotate(-90 45 127.5)">P$1</text>
<text x="47" y="127">4</text>
<text x="84.8" y="131.8">19</text>
<text x="103.4" y="128.1">DCD#</text>
<text x="105.7" y="130.5">RI#</text>
<text x="113.4" y="127">10</text>
<text x="113.4" y="129.4">6</text>
<text x="166.8" y="130.6">8</text>
<text x="166.8" y="128.2">7</text>
<text x="172.4" y="131.7">GND</text>
<text x="172.4" y="129.3">VCC</text>
<text x="183.2" y="131.7">(ADC0)PC0)</text>
<text x="183.9" y="126.8">(ADC2)PC2</text>
<text x="183.9" y="129.3">(ADC1)PC1</text>
<text x="199.2" y="128.2">24</text>
<text x="199.2" y="130.6">23</text>
<text x="41.5" y="135.7" transform="rotate(-90 41.5 135.7)">P$2</text>
<text x="43.9" y="135.7" transform="rotate(-90 43.9 135.7)">P$1</text>
<text x="84.8" y="136.7">27</text>
<text x="91.5" y="137.8">OSCI</text>
<text x="91.5" y="132.9">RESET#</text>
<text x="102.7" y="135.4">GPIO2</text>
<text x="113.4" y="134.3">13</text>
<text x="184.8" y="136.6">(AIN1)PD7</text>
<text x="199.2" y="135.5">13</text>
<text x="199.2" y="137.9">12</text>
<text x="84.8" y="141.6">28</text>
<text x="91.5" y="142.6">OSCO</text>
<text x="99.8" y="140.2">AVCC-NC</text>
<text x="113.4" y="139.1">24</text>
<text x="184.8" y="139">(AIN0)PD6</text>
<text x="187" y="141.4">(T1)PD5</text>
<text x="187" y="143.9">(T0)PD4</text>
<text x="199.2" y="140.4">11</text>
<text x="199.2" y="142.8">6</text>
<text x="85.9" y="148.9">7</text>
<text x="91.5" y="149.9">GND1</text>
<text x="102.7" y="147.5">GPIO0</text>
<text x="102.7" y="145.1">GPIO1</text>
<text x="113.4" y="146.5">22</text>
<text x="113.4" y="144">23</text>
<text x="184.9" y="146.3">(INT1)PD3</text>
<text x="184.9" y="148.7">(INT0)PD2</text>
<text x="199.2" y="145.2">5</text>
<text x="199.2" y="147.7">4</text>
<text x="238.6" y="147.7">1</text>
<text x="84.8" y="151.3">18</text>
<text x="84.8" y="153.8">21</text>
<text x="91.5" y="152.4">GND2</text>
<text x="91.5" y="154.8">GND3</text>
<text x="99.3" y="152.4">VCC3I-NC</text>
<text x="113.4" y="151.3">8</text>
<text x="185.1" y="153.6">(RXD)PD0</text>
<text x="185.3" y="151.2">(TXD)PD1</text>
<text x="199.2" y="150.1">3</text>
<text x="199.2" y="152.5">2</text>
<text x="238.6" y="150.1">2</text>
<text x="84.8" y="158.6">25</text>
<text x="84.8" y="156.2">26</text>
<text x="91.5" y="159.7">AGND</text>
<text x="91.5" y="157.2">TEST</text>
<text x="101.2" y="159.7">SLEEP#</text>
<text x="102.7" y="157.2">GPIO3</text>
<text x="113.4" y="158.6">12</text>
<text x="113.4" y="156.2">14</text>
<text x="139.6" y="172">5</text>
<text x="139.6" y="169.6">6</text>
<text x="139.6" y="179.3">2</text>
<text x="139.6" y="176.9">3</text>
<text x="139.6" y="174.4">4</text>
<text x="139.6" y="181.7">1</text>
</g>
<g font-size="1.7" fill="#800000">
<text x="82.6" y="70.5" transform="rotate(-90 82.6 70.5)">+</text>
<text x="119.1" y="70.5" transform="rotate(-90 119.1 70.5)">+</text>
<text x="89.3" y="109.1">IC2</text>
<text x="89.3" y="163.2">FT232RL</text>
</g>
</svg>
